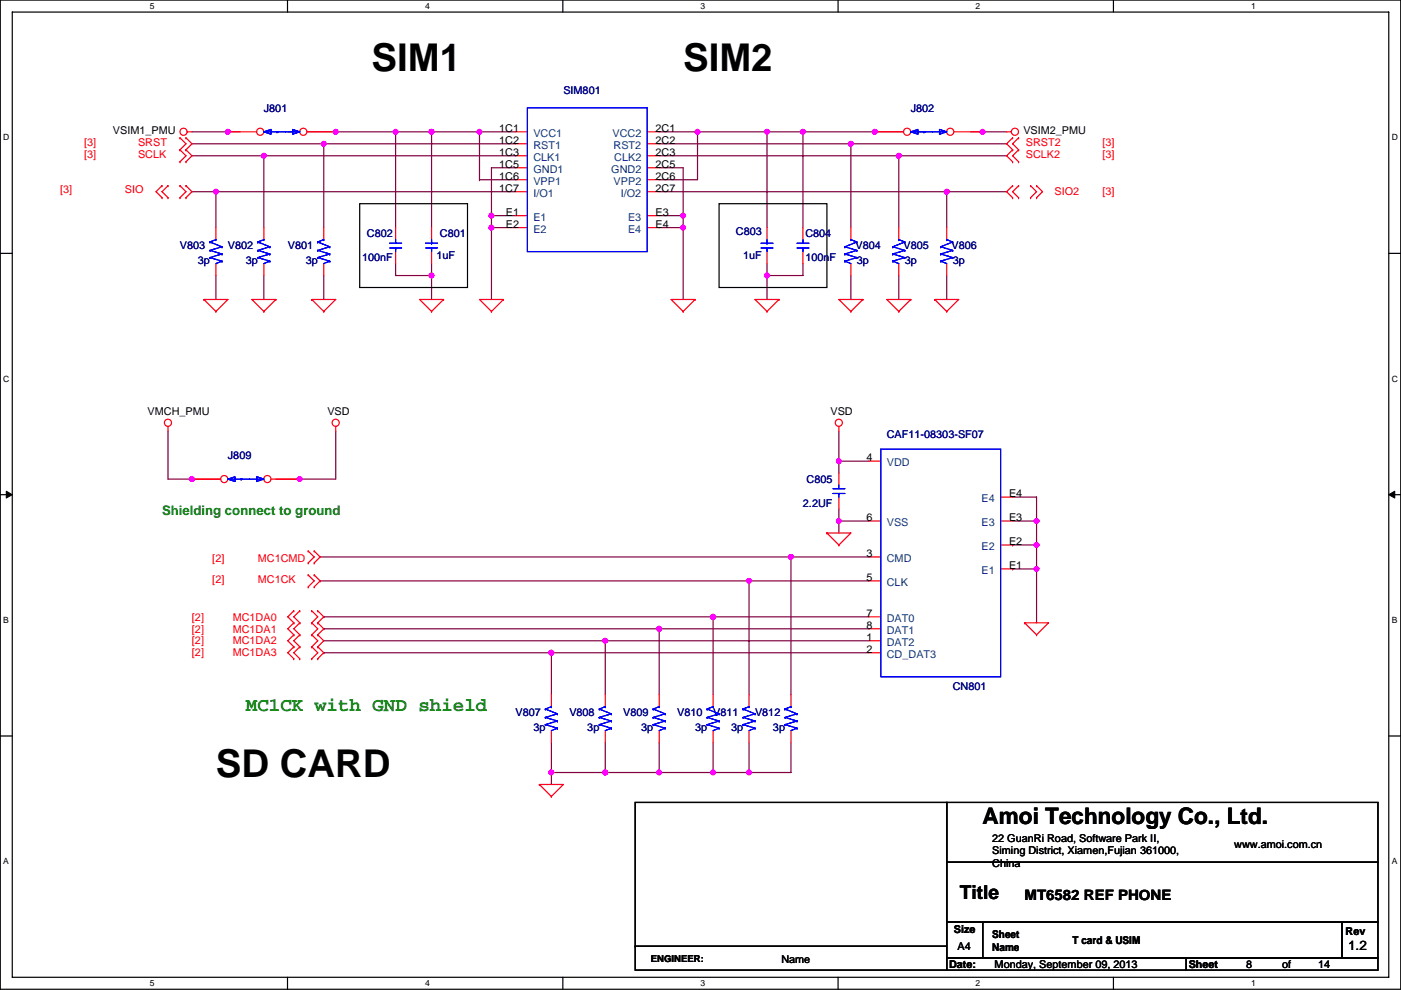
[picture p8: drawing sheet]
<svg xmlns="http://www.w3.org/2000/svg" width="297mm" height="210mm" viewBox="0 0 297 210" stroke-linecap="round" stroke-linejoin="round" font-family="sans-serif">
<path d="M.1 0h296.9v209.8h-296.9zM2.6 2.6h291.8v204.7h-291.8z" fill="none" stroke="#000" stroke-width=".25"/>
<g fill="#fff">
<path d="M31.8 .3h1v2h-1z"/>
<path d="M31.8 207.5h1v2.1h-1z"/>
</g>
<path d="M61 0v2.6M61 207.3v2.5" fill="none" stroke="#000" stroke-width=".25"/>
<g fill="#fff">
<path d="M90.1 .3h1v2h-1z"/>
<path d="M90.1 207.5h1v2.1h-1z"/>
</g>
<path d="M119.3 0v2.6M119.3 207.3v2.5" fill="none" stroke="#000" stroke-width=".25"/>
<g fill="#fff">
<path d="M148.5 .3h1v2h-1z"/>
<path d="M148.5 207.5h1v2.1h-1z"/>
</g>
<path d="M177.7 0v2.6M177.7 207.3v2.5" fill="none" stroke="#000" stroke-width=".25"/>
<g fill="#fff">
<path d="M206.9 .3h1v2h-1z"/>
<path d="M206.9 207.5h1v2.1h-1z"/>
</g>
<path d="M236.1 0v2.6M236.1 207.3v2.5" fill="none" stroke="#000" stroke-width=".25"/>
<g fill="#fff">
<path d="M265.2 .3h1v2h-1z"/>
<path d="M265.2 207.5h1v2.1h-1z"/>
<path d="M.7 28.2h1.3v2h-1.3z"/>
<path d="M295.1 28.2h1.3v2h-1.3z"/>
<path d="M.7 79.3h1.3v2.1h-1.3z"/>
<path d="M295.1 79.3h1.3v2.1h-1.3z"/>
</g>
<path d="M.1 53.7h2.5M294.4 53.7h2.6" fill="none" stroke="#000" stroke-width=".25"/>
<g fill="#fff">
<path d="M.7 130.5h1.2v2h-1.2z"/>
<path d="M295.1 130.5h1.2v2h-1.2z"/>
</g>
<path d="M.1 104.9h2.5M294.4 104.9h2.6" fill="none" stroke="#000" stroke-width=".25"/>
<path d="M1.3 104.2l1.3 .7-1.3 .7zM294.4 104.9l1.3-.7v1.4z" fill="#000" stroke="#000" stroke-width=".21"/>
<g fill="#fff">
<path d="M.7 181.7h1.2v2h-1.2z"/>
<path d="M295.1 181.7h1.2v2h-1.2z"/>
</g>
<g fill="none" stroke="#000" stroke-width=".25">
<path d="M76.3 43.2h22.8v17.8h-22.8zM152.5 43.2h22.8v17.8h-22.8zM.1 156.1h2.5M294.4 156.1h2.6M134.7 170.2h66v35.6h-66zM200.7 170.2h91.5v12.7h-91.5zM200.7 195.6h7.6v7.6h-7.6zM200.7 182.9h91.5v12.7h-91.5zM208.3 195.6h76.2v7.6h-76.2zM284.5 195.6h7.7v7.6h-7.7zM134.7 200.7h.1M134.7 200.7h66"/>
<path d="M200.7 203.2h50.8v2.6h-50.8zM251.5 203.2h40.7v2.6h-40.7z"/>
</g>
<g fill="none" stroke="#800040" stroke-width=".25">
<path d="M40.7 33h15.2M40.7 28h7.6M40.7 30.5h27.9M48.3 28h.1M48.3 28h2.6M55.9 33v15.3M55.9 33h.1M55.9 33h53.4M61 28h40.7M68.6 30.5h.1M68.6 30.5v17.8M68.6 30.5h40.7"/>
<path d="M71.2 28h.1M83.9 28v20.3M83.9 28h.1M91.5 28h.1M91.5 28v20.3M101.7 28h.1M101.7 38.1h7.6M101.7 38.1h.1M101.7 28h7.6M101.7 28v10.1M109.3 35.6h-5.1v10.1M139.8 30.5h40.6v17.8"/>
<path d="M139.8 33h50.8v15.3M139.8 35.6h5v10.1M139.8 28h8.1M147.9 28h14.7M147.9 28v10.1h-8.1M147.9 28h.1M162.6 28h.1M162.6 28h7.6M162.6 28v20.3M170.2 28h.1M170.2 28h15.3M170.2 28v20.3"/>
<path d="M180.4 30.5h.1M180.4 30.5h33M185.5 28h.1M185.5 28h10.1M190.6 33h.1M190.6 33h22.8M205.8 28h2.5M208.3 28h.1M208.3 28h5.1M40.7 40.7h5.1M45.8 58.4v5.1M45.8 40.7h.1"/>
<path d="M45.8 40.7v7.6M45.8 40.7h63.5M55.9 58.4v5.1M68.6 58.4v5.1M83.9 55.9v2.5h7.6M91.5 58.4h.1M91.5 55.9v2.5M91.5 58.4v5.1M104.2 45.7h.1M104.2 48.3h.1M104.2 45.7v2.6h5.1M104.2 45.7h5.1"/>
<path d="M104.2 48.3v15.2M139.8 40.7h60.9M139.8 48.3h5v15.2M139.8 45.7h5M144.8 45.7h.1M144.8 48.3h.1M144.8 45.7v2.6M162.6 55.9v2.5M162.6 58.4v5.1M162.6 58.4h.1M170.2 55.9v2.5h-7.6M180.4 58.4v5.1"/>
<path d="M190.6 58.4v5.1M200.7 40.7h.1M200.7 40.7h12.7M200.7 58.4v5.1M200.7 40.7v7.6M35.6 91.5v10.1h5.1M71.2 91.5v10.1h-7.6M177.9 97.8v2.6M177.9 97.8h.1M177.9 91.5v6.3M177.9 97.8h6.3M40.7 101.6h.1"/>
<path d="M40.7 101.6h7.6M58.5 101.6h5.1M63.6 101.6h.1M67.9 118.1h99.8M167.7 118.1h.1M167.7 118.1v29.2M167.7 118.1h16.5M177.9 110.5v2.6M177.9 110.5h.1M177.9 108v2.5M177.9 110.5h6.3M214.7 105.4h5.1v5.1"/>
<path d="M214.7 110.5h5.1M214.7 115.6h.1M214.7 115.6h5.1M219.8 110.5h.1M219.8 115.6v5.1M219.8 110.5v5.1M67.9 123.2h.1M67.9 123.2h90.9M68.6 130.8h.1M68.6 133.4h.1M68.6 135.9h59.7M68.6 138.5h.1"/>
<path d="M68.6 138.5h115.6M68.6 130.8h115.6M68.6 133.4h115.6M116.9 138.5h.1M116.9 138.5v8.8M128.3 135.9v11.4M128.3 135.9h.1M128.3 135.9h55.9M139.8 133.4v13.9M139.8 133.4h.1M151.2 130.8v16.5M151.2 130.8h.1"/>
<path d="M158.8 123.2h25.4M158.8 123.2v24.1M214.7 120.7h.1M214.7 120.7h5.1M219.8 120.7v11.4M116.9 157.5v6.4M128.3 157.5v6.4M139.8 157.5v6.4M151.2 157.5v6.4M158.8 157.5v6.4M167.7 157.5v6.4h-50.8M116.9 163.9h.1"/>
<path d="M116.9 163.9v2.5M128.3 163.9h.1M139.8 163.9h.1M151.2 163.9h.1M158.8 163.9h.1"/>
</g>
<g fill="#f0f" stroke="#f0f" stroke-width=".25">
<circle cx="128.3" cy="163.8" r=".5"/>
<circle cx="116.9" cy="163.8" r=".5"/>
<circle cx="158.8" cy="163.8" r=".5"/>
<circle cx="177.8" cy="97.8" r=".5"/>
<circle cx="219.8" cy="110.5" r=".5"/>
<circle cx="139.7" cy="163.8" r=".5"/>
<circle cx="151.2" cy="163.8" r=".5"/>
<circle cx="167.7" cy="118.1" r=".5"/>
<circle cx="177.8" cy="110.5" r=".5"/>
<circle cx="116.9" cy="138.4" r=".5"/>
<circle cx="151.2" cy="130.8" r=".5"/>
<circle cx="219.8" cy="115.6" r=".5"/>
<circle cx="40.7" cy="101.6" r=".5"/>
<circle cx="63.5" cy="101.6" r=".5"/>
<circle cx="219.8" cy="120.7" r=".5"/>
<circle cx="128.3" cy="135.9" r=".5"/>
<circle cx="139.7" cy="133.4" r=".5"/>
<circle cx="185.5" cy="27.9" r=".5"/>
<circle cx="180.4" cy="30.5" r=".5"/>
<circle cx="91.5" cy="27.9" r=".5"/>
<circle cx="200.7" cy="40.6" r=".5"/>
<circle cx="162.6" cy="27.9" r=".5"/>
<circle cx="208.3" cy="27.9" r=".5"/>
<circle cx="190.5" cy="33" r=".5"/>
<circle cx="91.5" cy="58.4" r=".5"/>
<circle cx="45.8" cy="40.6" r=".5"/>
<circle cx="68.6" cy="30.5" r=".5"/>
<circle cx="170.2" cy="27.9" r=".5"/>
<circle cx="144.8" cy="45.7" r=".5"/>
<circle cx="144.8" cy="48.3" r=".5"/>
<circle cx="55.9" cy="33" r=".5"/>
<circle cx="104.2" cy="45.7" r=".5"/>
<circle cx="104.2" cy="48.3" r=".5"/>
<circle cx="101.6" cy="27.9" r=".5"/>
<circle cx="147.9" cy="27.9" r=".5"/>
<circle cx="162.6" cy="58.4" r=".5"/>
<circle cx="48.3" cy="27.9" r=".5"/>
<circle cx="71.2" cy="27.9" r=".5"/>
<circle cx="83.9" cy="27.9" r=".5"/>
<circle cx="158.8" cy="123.2" r=".5"/>
</g>
<g fill="none" stroke="#f00" stroke-width=".25">
<path d="M34.4 39.4h.1M34.4 39.4l-1.3 1.3 1.3 1.2M35.6 39.4h.1M35.6 39.4l-1.2 1.3 1.2 1.2M38.2 34.3h.1M38.2 31.8h.1M38.2 29.2h.1M38.2 39.4h.1M38.2 31.8l1.2 1.2-1.2 1.3M38.2 29.2l1.2 1.3-1.2 1.3M38.2 39.4l1.2 1.3-1.2 1.2M39.4 31.8h.1"/>
<path d="M39.4 34.3h.1M39.4 29.2h.1M39.4 39.4h.1M39.4 31.8l1.3 1.2-1.3 1.3M39.4 29.2l1.3 1.3-1.3 1.3M39.4 39.4l1.3 1.3-1.3 1.2M39.7 28h1M213.4 28h1M214.7 34.3h.1M214.7 31.8h.1M214.7 29.2h.1M214.7 39.4h.1"/>
<path d="M214.7 31.8l-1.3 1.2 1.3 1.3M214.7 29.2l-1.3 1.3 1.3 1.3M214.7 39.4l-1.3 1.3 1.3 1.2M216 31.8h.1M216 34.3h.1M216 29.2h.1M216 39.4h.1M216 31.8l-1.3 1.2 1.3 1.3M216 29.2l-1.3 1.3 1.3 1.3M216 39.4l-1.3 1.3 1.3 1.2M218.5 39.4h.1M218.5 39.4l1.3 1.3-1.3 1.2"/>
<path d="M219.8 39.4h.1M219.8 39.4l1.2 1.3-1.2 1.2M34.4 41.9h.1M35.6 41.9h.1M38.2 41.9h.1M39.4 41.9h.1M68.6 48.3v2.5M68.6 55.9v2.5M83.9 48.3v2.5M83.9 53.4v2.5M91.5 48.3v2.5M91.5 53.4v2.5"/>
<path d="M162.6 48.3v2.5M162.6 53.4v2.5M180.4 48.3v2.5M180.4 55.9v2.5M190.6 48.3v2.5M190.6 55.9v2.5M214.7 41.9h.1M216 41.9h.1M218.5 41.9h.1M219.8 41.9h.1M43.2 63.5h5.1l-2.5 2.6M43.2 63.5h.1"/>
<path d="M43.2 63.5l2.6 2.6M45.8 66.1h.1M55.9 66.1h.1M58.5 63.5h-5.1l2.5 2.6M58.5 63.5h.1M58.5 63.5l-2.6 2.6M66.1 63.5h5.1l-2.6 2.6M66.1 63.5h.1M66.1 63.5l2.5 2.6M68.6 66.1h.1M91.5 66.1h.1M94 63.5h-5l2.5 2.6"/>
<path d="M94 63.5h.1M94 63.5l-2.5 2.6M104.2 66.1h.1M106.7 63.5h-5l2.5 2.6M106.7 63.5h.1M106.7 63.5l-2.5 2.6M144.8 66.1h.1M147.4 63.5h-5.1l2.5 2.6M147.4 63.5h.1M147.4 63.5l-2.6 2.6M162.6 66.1h.1M165.2 63.5h-5.1l2.5 2.6"/>
<path d="M165.2 63.5h.1M165.2 63.5l-2.6 2.6M180.4 66.1h.1M182.9 63.5h-5l2.5 2.6M182.9 63.5h.1M182.9 63.5l-2.5 2.6M190.6 66.1h.1M193.1 63.5h-5.1l2.6 2.6M193.1 63.5h.1M193.1 63.5l-2.5 2.6M198.2 63.5h5.1l-2.6 2.6M198.2 63.5h.1"/>
<path d="M198.2 63.5l2.5 2.6M200.7 66.1h.1M35.6 90.4v1.1M71.2 90.4v1.1M177.9 90.4v1.1M184.2 97.8h2.5M65.3 116.9h.1M65.3 119.4h.1M65.3 116.9l1.3 1.2-1.3 1.3M66.6 119.4h.1M66.6 116.9h.1M66.6 116.9l1.3 1.2-1.3 1.3"/>
<path d="M175.3 113.1h5.1l-2.5 2.5M175.3 113.1h.1M175.3 113.1l2.6 2.5M177.9 115.6h.1M177.9 100.4v2.5M177.9 105.4v2.6M184.2 118.1h2.5M184.2 110.5h2.5M212.1 110.5h2.6M212.1 105.4h2.6M212.1 115.6h2.6M62.3 134.6h.1"/>
<path d="M62.3 132.1h.1M62.3 137.2h.1M62.3 139.7h.1M62.3 129.6h.1M62.3 132.1l-1.3 1.3 1.3 1.2M62.3 134.6l-1.3 1.3 1.3 1.3M62.3 129.6l-1.3 1.2 1.3 1.3M62.3 137.2l-1.3 1.3 1.3 1.2M63.6 134.6h.1M63.6 132.1h.1M63.6 137.2h.1M63.6 139.7h.1"/>
<path d="M63.6 129.6h.1M63.6 137.2l-1.3 1.3 1.3 1.2M63.6 132.1l-1.3 1.3 1.3 1.2M63.6 129.6l-1.3 1.2 1.3 1.3M63.6 134.6l-1.3 1.3 1.3 1.3M65.3 121.9h.1M65.3 124.5h.1M65.3 121.9l1.3 1.3-1.3 1.3M66.1 134.6h.1M66.1 132.1h.1M66.1 137.2h.1M66.1 139.7h.1"/>
<path d="M66.1 129.6h.1M66.1 132.1l1.3 1.3-1.3 1.2M66.1 137.2l1.3 1.3-1.3 1.2M66.1 134.6l1.3 1.3-1.3 1.3M66.1 129.6l1.3 1.2-1.3 1.3M66.6 124.5h.1M66.6 121.9h.1M66.6 121.9l1.3 1.3-1.3 1.3M67.4 132.1h.1M67.4 134.6h.1M67.4 137.2h.1M67.4 139.7h.1"/>
<path d="M67.4 129.6h.1M67.4 132.1l1.2 1.3-1.2 1.2M67.4 134.6l1.2 1.3-1.2 1.3M67.4 137.2l1.2 1.3-1.2 1.2M67.4 129.6l1.2 1.2-1.2 1.3M184.2 135.9h2.5M184.2 138.5h2.5M184.2 123.2h2.5M184.2 130.8h2.5M184.2 133.4h2.5M212.1 120.7h2.6M217.2 132.1h5.1l-2.5 2.5"/>
<path d="M217.2 132.1h.1M217.2 132.1l2.6 2.5M219.8 134.6h.1M116.9 147.3v2.6M116.9 155v2.5M139.8 147.3v2.6M139.8 155v2.5M167.7 147.3v2.6M167.7 155v2.5M114.4 166.4h5l-2.5 2.5M114.4 166.4h.1M114.4 166.4l2.5 2.5"/>
<path d="M116.9 168.9h.1"/>
<circle cx="38.9" cy="27.9" r=".76"/>
<circle cx="215.2" cy="27.9" r=".76"/>
<circle cx="35.6" cy="89.7" r=".76"/>
<circle cx="71.2" cy="89.7" r=".76"/>
<circle cx="177.8" cy="89.7" r=".76"/>
</g>
<g fill="none" stroke="#00f" stroke-width=".25">
<path d="M67.4 54.6h.1M67.4 53.1h.1M67.4 51.3h.1M67.4 54.6l2.5 .8M67.4 53.1l2.5 .8M67.4 51.3l2.5 1M68.6 50.8h.1M68.6 50.8l-1.2 .5M69.9 55.4h.1M69.9 53.9h.1M69.9 52.3h.1M69.9 55.4l-1.3 .5"/>
<path d="M69.9 53.9l-2.5 .7M69.9 52.3l-2.5 .8M82.6 52.6h2.6M82.6 51.6h2.6M83.9 50.8v.8M83.9 52.6h.1M83.9 52.6v.8M90.2 51.6h2.6M90.2 52.6h2.6M91.5 52.6v.8M91.5 51.6h.1M91.5 50.8v.8"/>
<path d="M161.4 51.6h2.5M161.4 52.6h2.5M162.6 52.6v.8M162.6 51.6h.1M162.6 50.8v.8M179.1 55.4h.1M179.1 53.9h.1M179.1 52.3h.1M179.1 55.4l1.3 .5M179.1 53.9l2.6 .7M179.1 52.3l2.6 .8M180.4 50.8h.1"/>
<path d="M180.4 50.8l1.3 .5M181.7 54.6h.1M181.7 53.1h.1M181.7 51.3h.1M181.7 54.6l-2.6 .8M181.7 53.1l-2.6 .8M181.7 51.3l-2.6 1M189.3 55.4h.1M189.3 53.9h.1M189.3 52.3h.1M189.3 55.4l1.3 .5M189.3 53.9l2.5 .7"/>
<path d="M189.3 52.3l2.5 .8M190.6 50.8h.1M190.6 50.8l1.2 .5M191.8 54.6h.1M191.8 53.1h.1M191.8 51.3h.1M191.8 54.6l-2.5 .8M191.8 53.1l-2.5 .8M191.8 51.3l-2.5 1M186.7 95.3h25.4v48.2h-25.4zM176.6 104.7h2.5M176.6 103.7h2.5"/>
<path d="M177.9 102.9v.8M177.9 104.7h.1M177.9 104.7v.7M115.6 153.7h.1M115.6 152.2h.1M115.6 150.4h.1M115.6 153.7l2.6 .8M115.6 152.2l2.6 .7M115.6 150.4l2.6 1M116.9 149.9h.1M116.9 149.9l-1.3 .5M118.2 154.5h.1"/>
<path d="M118.2 152.9h.1M118.2 151.4h.1M118.2 154.5l-1.3 .5M118.2 152.9l-2.6 .8M118.2 151.4l-2.6 .8M138.5 153.7h.1M138.5 152.2h.1M138.5 150.4h.1M138.5 153.7l2.5 .8M138.5 152.2l2.5 .7M138.5 150.4l2.5 1M139.8 149.9h.1"/>
<path d="M139.8 149.9l-1.3 .5M141 154.5h.1M141 152.9h.1M141 151.4h.1M141 154.5l-1.2 .5M141 152.9l-2.5 .8M141 151.4l-2.5 .8M166.4 153.7h.1M166.4 152.2h.1M166.4 150.4h.1M166.4 153.7l2.6 .8M166.4 152.2l2.6 .7"/>
<path d="M166.4 150.4l2.6 1M167.7 149.9h.1M167.7 149.9l-1.3 .5M169 154.5h.1M169 152.9h.1M169 151.4h.1M169 154.5l-1.3 .5M169 152.9l-2.6 .8M169 151.4l-2.6 .8"/>
</g>
<circle cx="192.3" cy="27.9" r=".76" fill="#fff" stroke="#f00" stroke-width=".25"/>
<path d="M185.5 28h6.1" fill="none" stroke="#f00" stroke-width=".25"/>
<circle cx="201.5" cy="27.9" r=".76" fill="#fff" stroke="#f00" stroke-width=".25"/>
<g fill="none" stroke="#f00" stroke-width=".25">
<path d="M109.3 28h2.5M109.3 30.5h2.5M109.3 33h2.5M109.3 35.6h2.5M109.3 38.1h2.5M137.2 28h2.6M137.2 30.5h2.6M137.2 33h2.6M137.2 35.6h2.6M137.2 38.1h2.6M202.2 28h6.1M45.8 48.3v2.5"/>
<path d="M45.8 55.9v2.5M109.3 45.7h2.5M109.3 48.3h2.5M109.3 40.7h2.5M137.2 45.7h2.6M137.2 48.3h2.6M137.2 40.7h2.6M170.2 48.3v2.5M170.2 53.4v2.5M200.7 48.3v2.5M200.7 55.9v2.5M128.3 147.3v2.6"/>
<path d="M128.3 155v2.5M158.8 147.3v2.6M158.8 155v2.5"/>
</g>
<g fill="none" stroke="#00f" stroke-width=".25">
<path d="M111.8 22.9h25.4v30.5h-25.4zM193.1 28l1.5 .5v-1l-1.5 .5h3M195.9 28h4.8l-1.5 .5v-1l1.5 .5M195.9 28h.1M44.5 54.6h.1M44.5 53.1h.1M44.5 51.3h.1M44.5 54.6l2.6 .8M44.5 53.1l2.6 .8M44.5 51.3l2.6 1M45.8 50.8h.1M45.8 50.8l-1.3 .5"/>
<path d="M47.1 55.4h.1M47.1 53.9h.1M47.1 52.3h.1M47.1 55.4l-1.3 .5M47.1 53.9l-2.6 .7M47.1 52.3l-2.6 .8M169 52.6h2.5M169 51.6h2.5M170.2 50.8v.8M170.2 52.6h.1M170.2 52.6v.8M199.4 55.4h.1"/>
<path d="M199.4 53.9h.1M199.4 52.3h.1M199.4 55.4l1.3 .5M199.4 53.9l2.6 .7M199.4 52.3l2.6 .8M200.7 50.8h.1M200.7 50.8l1.3 .5M202 54.6h.1M202 53.1h.1M202 51.3h.1M202 54.6l-2.6 .8M202 53.1l-2.6 .8"/>
<path d="M202 51.3l-2.6 1M127.1 153.7h.1M127.1 152.2h.1M127.1 150.4h.1M127.1 153.7l2.5 .8M127.1 152.2l2.5 .7M127.1 150.4l2.5 1M128.3 149.9h.1M128.3 149.9l-1.2 .5M129.6 154.5h.1M129.6 152.9h.1M129.6 151.4h.1"/>
<path d="M129.6 154.5l-1.3 .5M129.6 152.9l-2.5 .8M129.6 151.4l-2.5 .8M157.5 153.7h.1M157.5 152.2h.1M157.5 150.4h.1M157.5 153.7l2.6 .8M157.5 152.2l2.6 .7M157.5 150.4l2.6 1M158.8 149.9h.1M158.8 149.9l-1.3 .5M160.1 154.5h.1"/>
<path d="M160.1 152.9h.1M160.1 151.4h.1M160.1 154.5l-1.3 .5M160.1 152.9l-2.6 .8M160.1 151.4l-2.6 .8"/>
</g>
<circle cx="47.5" cy="101.6" r=".76" fill="#fff" stroke="#f00" stroke-width=".25"/>
<path d="M40.7 101.6h6.1" fill="none" stroke="#f00" stroke-width=".25"/>
<circle cx="56.7" cy="101.6" r=".76" fill="#fff" stroke="#f00" stroke-width=".25"/>
<path d="M57.5 101.6h6.1" fill="none" stroke="#f00" stroke-width=".25"/>
<path d="M48.3 101.6l1.5 .5v-1l-1.5 .5h3.1M51.1 101.6h4.8l-1.5 .5v-1l1.5 .5M51.1 101.6h.1" fill="none" stroke="#00f" stroke-width=".25"/>
<circle cx="55.2" cy="27.9" r=".76" fill="#fff" stroke="#f00" stroke-width=".25"/>
<path d="M48.3 28h6.1" fill="none" stroke="#f00" stroke-width=".25"/>
<circle cx="64.3" cy="27.9" r=".76" fill="#fff" stroke="#f00" stroke-width=".25"/>
<path d="M65.1 28h6.1M55.9 48.3v2.5M55.9 55.9v2.5M151.2 147.3v2.6M151.2 155v2.5" fill="none" stroke="#f00" stroke-width=".25"/>
<g fill="none" stroke="#00f" stroke-width=".25">
<path d="M55.9 28l1.6 .5v-1l-1.6 .5h3.1M58.7 28h4.9l-1.6 .5v-1l1.6 .5M58.7 28h.1M54.7 54.6h.1M54.7 53.1h.1M54.7 51.3h.1M54.7 54.6l2.5 .8M54.7 53.1l2.5 .8M54.7 51.3l2.5 1M55.9 50.8h.1M55.9 50.8l-1.2 .5M57.2 55.4h.1"/>
<path d="M57.2 53.9h.1M57.2 52.3h.1M57.2 55.4l-1.3 .5M57.2 53.9l-2.5 .7M57.2 52.3l-2.5 .8M149.9 153.7h.1M149.9 152.2h.1M149.9 150.4h.1M149.9 153.7l2.6 .8M149.9 152.2l2.6 .7M149.9 150.4l2.6 1M151.2 149.9h.1"/>
<path d="M151.2 149.9l-1.3 .5M152.5 154.5h.1M152.5 152.9h.1M152.5 151.4h.1M152.5 154.5l-1.3 .5M152.5 152.9l-2.6 .8M152.5 151.4l-2.6 .8"/>
</g>
<g fill="#f0f" stroke="#f0f" stroke-width=".25">
<circle cx="128.3" cy="163.8" r=".5"/>
<circle cx="116.9" cy="163.8" r=".5"/>
<circle cx="158.8" cy="163.8" r=".5"/>
<circle cx="177.8" cy="97.8" r=".5"/>
<circle cx="219.8" cy="110.5" r=".5"/>
<circle cx="139.7" cy="163.8" r=".5"/>
<circle cx="151.2" cy="163.8" r=".5"/>
<circle cx="167.7" cy="118.1" r=".5"/>
<circle cx="177.8" cy="110.5" r=".5"/>
<circle cx="116.9" cy="138.4" r=".5"/>
<circle cx="151.2" cy="130.8" r=".5"/>
<circle cx="219.8" cy="115.6" r=".5"/>
<circle cx="40.7" cy="101.6" r=".5"/>
<circle cx="63.5" cy="101.6" r=".5"/>
<circle cx="219.8" cy="120.7" r=".5"/>
<circle cx="128.3" cy="135.9" r=".5"/>
<circle cx="139.7" cy="133.4" r=".5"/>
<circle cx="185.5" cy="27.9" r=".5"/>
<circle cx="180.4" cy="30.5" r=".5"/>
<circle cx="91.5" cy="27.9" r=".5"/>
<circle cx="200.7" cy="40.6" r=".5"/>
<circle cx="162.6" cy="27.9" r=".5"/>
<circle cx="208.3" cy="27.9" r=".5"/>
<circle cx="190.5" cy="33" r=".5"/>
<circle cx="91.5" cy="58.4" r=".5"/>
<circle cx="45.8" cy="40.6" r=".5"/>
<circle cx="68.6" cy="30.5" r=".5"/>
<circle cx="170.2" cy="27.9" r=".5"/>
<circle cx="144.8" cy="45.7" r=".5"/>
<circle cx="144.8" cy="48.3" r=".5"/>
<circle cx="55.9" cy="33" r=".5"/>
<circle cx="104.2" cy="45.7" r=".5"/>
<circle cx="104.2" cy="48.3" r=".5"/>
<circle cx="101.6" cy="27.9" r=".5"/>
<circle cx="147.9" cy="27.9" r=".5"/>
<circle cx="162.6" cy="58.4" r=".5"/>
<circle cx="48.3" cy="27.9" r=".5"/>
<circle cx="71.2" cy="27.9" r=".5"/>
<circle cx="83.9" cy="27.9" r=".5"/>
<circle cx="158.8" cy="123.2" r=".5"/>
</g>
<g font-size="8.1">
<text x="78.8" y="15">SIM1</text>
<text x="144.8" y="15">SIM2</text>
<text x="45.8" y="164.9">SD CARD</text>
</g>
<text font-size="4.8" x="208.3" y="174.7">Amoi Technology Co., Ltd.</text>
<text font-size="4.1" fill="#008000" x="52.1" y="150.7">MC1CK with GND shield</text>
<text font-size="4.1" x="203.5" y="190.7">Title</text>
<text font-size="3" x="217.2" y="190.8">MT6582 REF PHONE</text>
<text font-size="2.8" fill="#008000" x="34.4" y="109.3">Shielding connect to ground</text>
<text font-size="2.8" x="285.8" y="201.4">1.2</text>
<g font-size="2.3" fill="#000080">
<text x="55.9" y="23.7">J801</text>
<text x="119.4" y="19.9">SIM801</text>
<text x="193.1" y="23.7">J802</text>
<text x="38.2" y="52.9">V803</text>
<text x="48.3" y="52.9">V802</text>
<text x="61" y="52.9">V801</text>
<text x="77.8" y="50.3">C802</text>
<text x="93.3" y="50.3">C801</text>
<text x="156" y="49.8">C803</text>
<text x="170.7" y="50.3">C804</text>
<text x="181.4" y="52.9">V804</text>
<text x="191.6" y="52.9">V805</text>
<text x="201.7" y="52.9">V806</text>
<text x="42" y="55.9">3p</text>
<text x="52.1" y="55.9">3p</text>
<text x="64.8" y="55.9">3p</text>
<text x="76.8" y="55.4">100nF</text>
<text x="92.5" y="54.9">1uF</text>
<text x="157.5" y="54.9">1uF</text>
<text x="170.7" y="55.4">100nF</text>
<text x="181.7" y="55.9">3p</text>
<text x="191.8" y="55.9">3p</text>
<text x="202" y="55.9">3p</text>
<text x="188" y="93">CAF11-08303-SF07</text>
<text x="48.3" y="97.3">J809</text>
<text x="170.2" y="107.5">2.2UF</text>
<text x="171" y="102.4">C805</text>
<text x="202" y="146.3">CN801</text>
<text x="109.3" y="151.9">V807</text>
<text x="113.1" y="155">3p</text>
<text x="120.7" y="151.9">V808</text>
<text x="124.5" y="155">3p</text>
<text x="132.1" y="151.9">V809</text>
<text x="136" y="155">3p</text>
<text x="143.6" y="151.9">V810</text>
<text x="147.4" y="155">3p</text>
<text x="151.2" y="151.9">V811</text>
<text x="155" y="155">3p</text>
<text x="160.1" y="151.9">V812</text>
<text x="163.9" y="155">3p</text>
</g>
<g font-size="2.3">
<text x="23.9" y="28.5">VSIM1_PMU</text>
<text x="105.9" y="27.9">1C1</text>
<text x="139" y="27.9">2C1</text>
<text x="217" y="28.5">VSIM2_PMU</text>
<text x="105.9" y="30.5">1C2</text>
<text x="105.9" y="33">1C3</text>
<text x="105.9" y="35.6">1C5</text>
<text x="139" y="33">2C3</text>
<text x="139" y="35.6">2C5</text>
<text x="139" y="30.5">2C2</text>
<text x="105.9" y="38.1">1C6</text>
<text x="105.9" y="40.6">1C7</text>
<text x="139" y="40.6">2C7</text>
<text x="139" y="38.1">2C6</text>
<text x="107.2" y="45.7">E1</text>
<text x="139" y="45.7">E3</text>
<text x="107.2" y="48.3">E2</text>
<text x="139" y="48.3">E4</text>
<text x="31.3" y="87.9">VMCH_PMU</text>
<text x="69.4" y="87.9">VSD</text>
<text x="176.1" y="87.9">VSD</text>
<text x="183.7" y="97.8">4</text>
<text x="213.9" y="105.4">E4</text>
<text x="183.7" y="110.5">6</text>
<text x="213.9" y="110.5">E3</text>
<text x="183.7" y="118.1">3</text>
<text x="213.9" y="115.6">E2</text>
<text x="183.7" y="123.2">5</text>
<text x="213.9" y="120.6">E1</text>
<text x="183.7" y="130.8">7</text>
<text x="183.7" y="135.9">1</text>
<text x="183.7" y="133.3">8</text>
<text x="183.7" y="138.4">2</text>
<text x="210.4" y="178.6">22 GuanRi Road, Software Park II,</text>
<text x="261.7" y="179.9">www.amoi.com.cn</text>
<text x="210.4" y="181.2">Siming District, Xiamen,Fujian 361000,</text>
<text x="210.4" y="183.9">China</text>
<text x="202.2" y="198">Size</text>
<text x="203" y="201.5">A4</text>
<text x="210.4" y="199">Sheet</text>
<text x="210.4" y="201.7">Name</text>
<text x="227.4" y="200.3">T card &amp; USIM</text>
<text x="285.3" y="198.2">Rev</text>
<text x="165.7" y="204.3">Name</text>
<text x="201.2" y="205.3">Date:</text>
<text x="210.9" y="205.3">Monday, September 09, 2013</text>
<text x="252" y="205.3">Sheet</text>
<text x="264.2" y="205.3">8</text>
<text x="271.8" y="205.3">of</text>
<text x="279.5" y="205.3">14</text>
</g>
<g font-size="2.3" fill="#004080">
<text x="113.1" y="29">VCC1</text>
<text x="129.9" y="29">VCC2</text>
<text x="113.1" y="31.5">RST1</text>
<text x="113.1" y="34.1">CLK1</text>
<text x="130.1" y="31.5">RST2</text>
<text x="130.2" y="34.1">CLK2</text>
<text x="113.1" y="36.6">GND1</text>
<text x="113.1" y="39.2">VPP1</text>
<text x="113.1" y="41.7">I/O1</text>
<text x="129.6" y="36.6">GND2</text>
<text x="130.1" y="39.2">VPP2</text>
<text x="131.6" y="41.7">I/O2</text>
<text x="113.1" y="46.8">E1</text>
<text x="133.2" y="46.8">E3</text>
<text x="113.1" y="49.3">E2</text>
<text x="133.2" y="49.3">E4</text>
<text x="188" y="98.8">VDD</text>
<text x="208.1" y="106.5">E4</text>
<text x="188" y="111.5">VSS</text>
<text x="208.1" y="111.5">E3</text>
<text x="188" y="119.2">CMD</text>
<text x="208.1" y="116.6">E2</text>
<text x="188" y="124.2">CLK</text>
<text x="208.1" y="121.7">E1</text>
<text x="188" y="131.9">DAT0</text>
<text x="188" y="136.9">DAT2</text>
<text x="188" y="134.4">DAT1</text>
<text x="188" y="139.5">CD_DAT3</text>
</g>
<g font-size="2.3" fill="#f00">
<text x="17.8" y="33.6">[3]</text>
<text x="17.8" y="31">[3]</text>
<text x="29.3" y="33.6">SCLK</text>
<text x="29.3" y="31">SRST</text>
<text x="217.5" y="33.6">SCLK2</text>
<text x="217.5" y="31">SRST2</text>
<text x="233.7" y="33.6">[3]</text>
<text x="233.7" y="31">[3]</text>
<text x="12.8" y="40.9">[3]</text>
<text x="26.5" y="40.9">SIO</text>
<text x="223.6" y="41.4">SIO2</text>
<text x="233.7" y="41.4">[3]</text>
<text x="45" y="119.2">[2]</text>
<text x="54.7" y="119.2">MC1CMD</text>
<text x="45" y="123.7">[2]</text>
<text x="54.7" y="123.7">MC1CK</text>
<text x="40.7" y="131.6">[2]</text>
<text x="49.3" y="131.6">MC1DA0</text>
<text x="40.7" y="134.2">[2]</text>
<text x="40.7" y="136.7">[2]</text>
<text x="49.3" y="134.2">MC1DA1</text>
<text x="49.3" y="136.7">MC1DA2</text>
<text x="40.7" y="139.2">[2]</text>
<text x="49.3" y="139.2">MC1DA3</text>
</g>
<text font-size="2" x="138" y="204.1">ENGINEER:</text>
<g font-size="1.8">
<text x="31.8" y="1.9">5</text>
<text x="90.1" y="1.9">4</text>
<text x="148.5" y="1.9">3</text>
<text x="206.9" y="1.9">2</text>
<text x="265.2" y="1.9">1</text>
<text x=".7" y="29.8">D</text>
<text x="295.1" y="29.8">D</text>
<text x=".7" y="81">C</text>
<text x="295.1" y="81">C</text>
<text x=".7" y="132.1">B</text>
<text x="295.1" y="132.1">B</text>
<text x=".7" y="183.3">A</text>
<text x="295.1" y="183.3">A</text>
<text x="31.8" y="209.2">5</text>
<text x="90.1" y="209.2">4</text>
<text x="148.5" y="209.2">3</text>
<text x="206.9" y="209.2">2</text>
<text x="265.2" y="209.2">1</text>
</g>
</svg>
